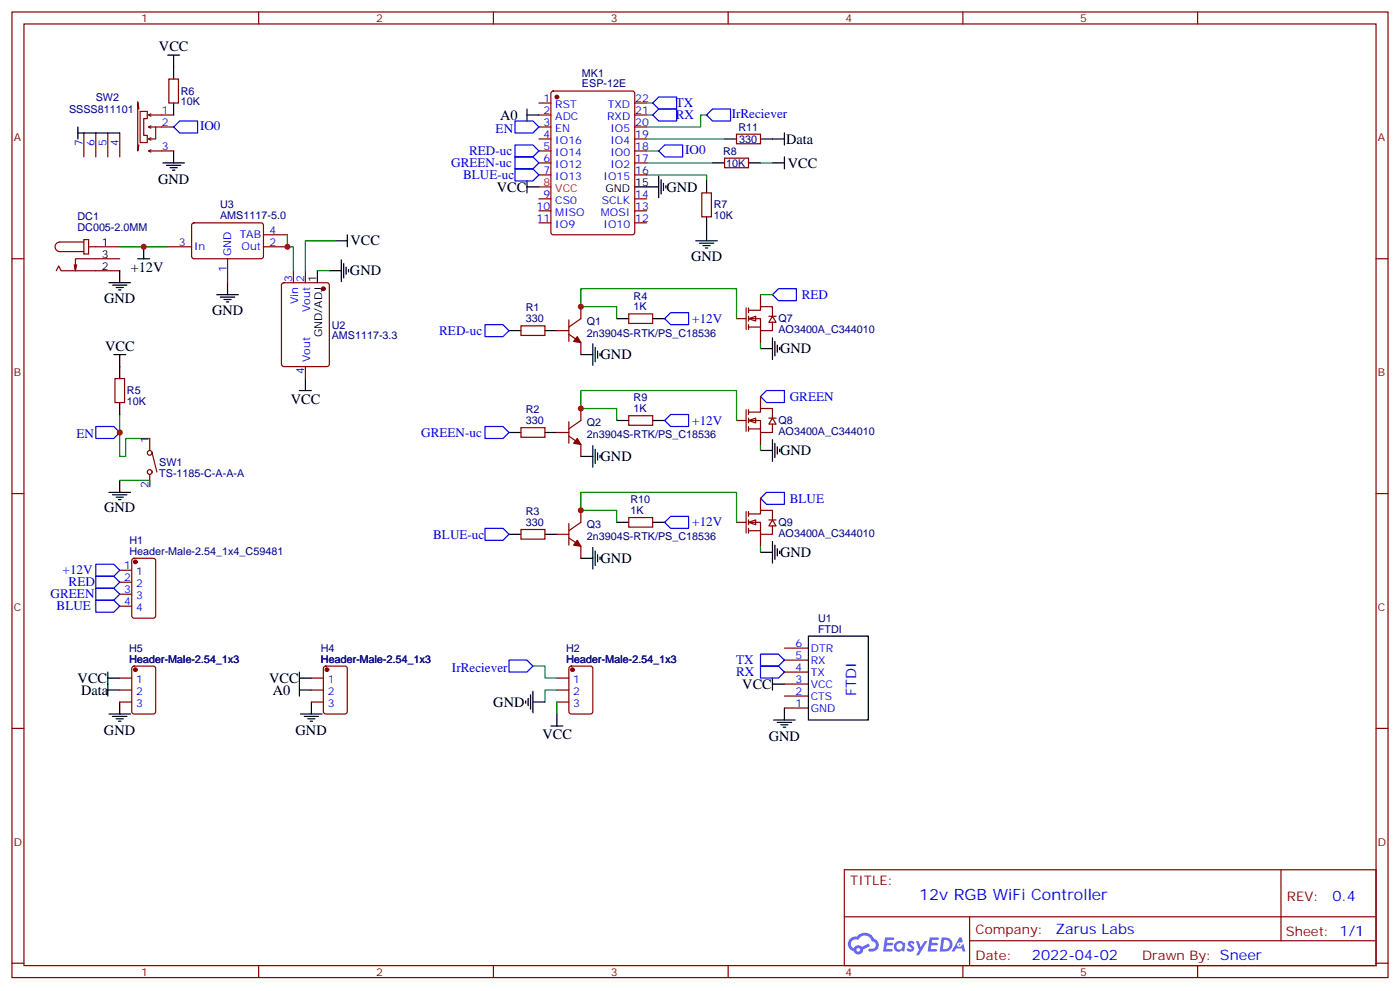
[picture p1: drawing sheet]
<svg xmlns="http://www.w3.org/2000/svg" width="412mm" height="292mm" viewBox="0 0 412 292" stroke-linecap="round" stroke-linejoin="round" font-family="sans-serif">
<g fill="none" stroke="#870000" stroke-width=".35">
<path d="M3.5 3.5h405.4v284.4h-405.4zM7.1 7.1h398.2v277.2h-398.2zM76.2 3.5v3.6M145.3 3.5v3.6M214.5 3.5v3.6M283.6 3.5v3.6M352.8 3.5v3.6M3.5 76.2h3.6M405.3 76.2h3.6M3.5 145.3h3.6M405.3 145.3h3.6M3.5 214.5h3.6"/>
<path d="M405.3 214.5h3.6M248.7 256.1h156.6v28.2h-156.6zM377.3 256.1v20.9M248.7 270h156.5M285.6 277h119.6M285.6 270v14.1M3.5 283.6h3.6M76.2 284.3v3.6M145.3 284.3v3.6M214.5 284.3v3.6M283.6 284.3v3.6M352.8 284.3v3.6"/>
<path d="M405.3 283.6h3.6"/>
</g>
<g fill="#5487ff">
<path d="M267.7 277.3a1.22 1.22 0 0 1 1.7 .3l-.4 .5a.47 .47 0 0 0-.3-.4 .47 .47 0 0 0-.5 .2l.1 .3a1.14 1.14 0 0 1 .8 1.7 1.14 1.14 0 0 1-1.9 0l-.2-.2 .5-.5 .7 .4a.29 .29 0 0 0 .3-.3 .29 .29 0 0 0-.2-.3 1.04 1.04 0 0 1-.6-1.7z"/>
<path d="M260.7 276h2.4l.3 .2-.2 .5-1.8 .1-.1 .8h1.5l.3 .4-.3 .4h-1.6l-.2 1.1h1.7l.2 .3-.2 .3-2.6 .1z"/>
<path d="M273.8 276h2.4l.3 .2-.1 .5-1.8 .1-.2 .8h1.6l.3 .4-.4 .4h-1.6l-.1 1.1h1.7l.2 .3-.2 .3-2.6 .1z"/>
<path d="M282.6 276.1h.7l.3 1.2-.6 .3a.69 .69 0 0 0-1 .3 .69 .69 0 0 0 .4 1 .69 .69 0 0 0 .9-.7l.5-.2 .6 2.2h-.8l-.2-.9h-1.8l-.5 .9h-.8z"/>
<path d="M269.8 277.1h.8l.6 1.8 1.1-1.8h.9l-2.6 4.2h-.8l.9-1.5z"/>
<path d="M277.4 276.1l-.6 4.1h1.3a2.11 2.11 0 0 0 2.5-2.1 2.11 2.11 0 0 0-2.5-2zM278.1 276.8a1.39 1.39 0 0 1 1.7 1.4 1.39 1.39 0 0 1-1.8 1.3h-.3z"/>
<path d="M263.7 277.7a1.54 1.54 0 0 0-.1 2.1 1.54 1.54 0 0 0 2.2 .2l.6 .2 .3-2.3-.2-.2-.4-.1a1.49 1.49 0 0 0-2.4 .1zM264 278.7a.94 .94 0 0 1 1.8 0 .94 .94 0 0 1-1.8 0z"/>
<path d="M250.4 276.4a2.18 2.18 0 0 0 1.1 3.7 1.44 1.44 0 0 0 1.6 1 1.44 1.44 0 0 0 1.2-1.5l2-1-.5-.8-1.9 1a1.47 1.47 0 0 0-2.4 .4 1.39 1.39 0 0 1-.7-1.9 1.39 1.39 0 0 1 2-.5 2.12 2.12 0 0 1 2.2-1.3 2.12 2.12 0 0 1 1.9 1.7 1.14 1.14 0 0 1 1.1 1.4 1.14 1.14 0 0 1-1.7 .8 .43 .43 0 0 0-.5 .3 .43 .43 0 0 0 .4 .5 1.98 1.98 0 0 0 2.5-1.2 1.98 1.98 0 0 0-1.2-2.5 3.1 3.1 0 0 0-5.3-.7l-.9 .1zM252.3 279.7a.55 .55 0 0 1 1.1 0 .55 .55 0 0 1-1.1 0z"/>
<circle cx="282.6" cy="278.1" r=".26"/>
</g>
<g fill="none" stroke="#870000" stroke-width=".35">
<path d="M24.7 39.2v7M28.2 39.2v7M31.7 39.2v7M35.3 39.2v7M40.9 32.1l-.3-2.1v14.4l.3-1.7M41.3 32.8h2.1v2.1h-1.1v5h1.1v2.1h-2.1zM44.1 33.9h7.1M44.1 37.4h7.1M44.4 37l-.7 .4 .7 .3M44.4 33.5l-.7 .4 .7 .3M45.9 37.4v3.5h-1.8M49.7 23.3h2.9v7h-2.9z"/>
<path d="M158.7 30.3h3.6M158.7 33.9h3.6M158.7 37.4h3.6M162.5 27l.5-.2h23.3l.6 .4 .1 41.2-.5 .7h-23.5l-.7-.4v-41.2zM187 30.3h3.5M187 33.9h3.5M187 37.4h3.5M44.1 44.4h7.1M44.4 40.6l-.7 .3 .7 .4M44.4 44.1l-.7 .3 .7 .4M158.7 40.9h3.6M158.7 44.4h3.6"/>
<path d="M158.7 48h3.6M158.7 51.5h3.6M158.7 58.6h3.6M187 40.9h3.5M187 44.4h3.5M187 48h3.5M187 51.5h3.5M187 58.6h3.5M206.7 56.8h2.8v7.1h-2.8zM213.4 46.6h7.1v2.8h-7.1zM16.6 79.7l.7-1.4 .7 1.4h17.3M22.6 78l-.4 1.7"/>
<path d="M24.7 70.6h1.4v4.2h-1.4zM24.7 71.3h-7.1a1.41 1.41 0 0 0-1.4 1.4 1.41 1.41 0 0 0 1.4 1.4h7.1M26.1 72.7h9.2M35.3 76.2h-13.1v3.5l-.3-1.7M158.7 62.1h3.6M158.7 65.6h3.6M187 62.1h3.5M187 65.6h3.5M33.9 111.5h2.8v7h-2.8zM44.1 129.1v3.5M44.1 139.7v3.5M44.8 133.3l1.4 5.7"/>
<path d="M35.3 167.9h3.5M35.3 171.4h3.5M35.3 175h3.5M35.3 178.5h3.5M39 164.6l.5-.2h5.7l.6 .4 .1 16.5-.5 .7h-5.9l-.6-.4-.1-16.5zM231.1 197.9h7M231.1 194.4h7M231.1 190.9h7M231.1 208.5h7M231.1 205h7M231.1 201.4h7"/>
<circle cx="44.1" cy="139" r=".71"/>
<circle cx="44.1" cy="133.3" r=".71"/>
</g>
<g fill="#870000" stroke="#870000" stroke-width=".35">
<circle cx="164" cy="28.6" r=".53"/>
<circle cx="39.9" cy="165.5" r=".53"/>
</g>
<path d="M158.7 55h3.6" fill="none" stroke="#f00" stroke-width=".35"/>
<g fill="none" stroke="#000" stroke-width=".35">
<path d="M49.4 16.2h3.5M51.2 16.2v7.1M22.9 39.2h12.4M22.9 37.4v3.5M51.2 30.3v3.6M48 48h6.3M49 48.7h4.3M50.1 49.4h2.1M50.8 50.1h.7M51.2 44.4v3.6M155.2 55h3.5M155.2 53.3v3.5"/>
<path d="M187 55h7M194 51.9v6.3M194.7 52.9v4.2M195.4 54v2.1M196.1 54.7v.7M208.1 53.3v3.5M209.9 48h3.5M220.5 48h3.5M227.5 48h3.6M231.1 46.2v3.5M35.3 79.7v3.6M40.6 76.2h3.5"/>
<path d="M42.3 72.7v3.5M98.8 70.9h3.5M102.3 69.1v3.6M205 70.9h6.3M206 71.6h4.3M207.1 72.3h2.1M207.8 73h.7M208.1 63.9v7M32.1 83.3h6.4M33.2 84h4.2M34.2 84.7h2.1M34.9 85.4h.7"/>
<path d="M63.9 86.8h6.3M64.9 87.5h4.2M66 88.2h2.1M66.7 88.9h.7M67 83.3v3.5M227.5 99.5v6.3M33.5 104.4h3.5M35.3 104.4v7.1M35.3 118.5v3.6M88.2 115h3.5M90 111.5v3.5M224 102.7h3.5"/>
<path d="M228.2 100.5v4.3M229 101.6v2.1M229.7 102.3v.7M224 132.6h3.5M227.5 129.5v6.3M228.2 130.5v4.3M229 131.6v2.1M229.7 132.3v.7M32.1 145h6.4M33.2 145.7h4.2M34.2 146.4h2.1M34.9 147.1h.7"/>
<path d="M35.3 141.5v3.5M227.5 159.5v6.3M224 162.6h3.5M228.2 160.5v4.2M229 161.6v2.1M229.7 162.3v.7M227.5 199.7v3.5M238.1 187.3h17.7v24.7h-17.7zM227.5 201.4h3.6M227.9 212h6.3M229 212.7h4.2M230 213.4h2.1"/>
<path d="M230.7 214.1h.7M231.1 208.5v3.5"/>
</g>
<path d="M190.5 33.9h1.8M190.5 30.3h1.8M190.5 51.5h17.6v1.8M190.5 48h19.4M35.3 72.7h14.1M224 100.9v1.8M35.3 122.1v12.3h1.7v-5.3h7.1M224 130.9v1.7M35.3 141.5h8.8v1.7" fill="none" stroke="#008700" stroke-width=".35"/>
<g fill="none" stroke="#00f" stroke-width=".35">
<path d="M51.2 37.4l1.7-1.8h5.3v3.6h-5.3zM151.7 35.6h5.3l1.7 1.8-1.7 1.8h-5.3zM192.3 33.9l1.7-1.8h5.3v3.5h-5.3zM192.3 30.3l1.7-1.7h5.3v3.5h-5.3zM151.7 42.7h5.3l1.7 1.7-1.7 1.8h-5.3zM151.7 46.2h5.3l1.7 1.8-1.7 1.7h-5.3zM151.7 49.7h5.3l1.7 1.8-1.7 1.8h-5.3zM194 44.4l1.8-1.7h5.3v3.5h-5.3zM227.5 86.8l1.8-1.8h5.3v3.5h-5.3zM224 116.8l1.8-1.8h5.3v3.5h-5.3zM28.2 125.6h5.3l1.8 1.8-1.8 1.7h-5.3zM224 146.8l1.8-1.8h5.3v3.5h-5.3z"/>
<path d="M28.2 166.2h5.3l1.8 1.7-1.8 1.8h-5.3zM28.2 169.7h5.3l1.8 1.7-1.8 1.8h-5.3zM28.2 173.2h5.3l1.8 1.8-1.8 1.7h-5.3zM28.2 176.7h5.3l1.8 1.8-1.8 1.8h-5.3zM224 192.6h5.3l1.8 1.8-1.8 1.7h-5.3zM224 196.1h5.3l1.8 1.8-1.8 1.8h-5.3z"/>
</g>
<path d="M220.5 93.8l2.1-.7v1.4z" fill="#fff" stroke="#870000" stroke-width=".35"/>
<path d="M217 93.8h2.8M219.8 90.7v6.3M220.5 91.4h3.5v-1.1h3.5v2.8M220.5 93.8h3.5v3.6h3.5v-2.5M220.5 96.3h3.5M220.5 90.7v1.4M220.5 93.1v1.4M220.5 95.6v1.4M224 86.8v3.5M224 97.4v3.5M226.5 93.1h2.1M227.5 93.1l1.1 1.8h-2.1z" fill="none" stroke="#870000" stroke-width=".35"/>
<path d="M220.5 123.8l2.1-.7v1.4z" fill="#fff" stroke="#870000" stroke-width=".35"/>
<path d="M224 116.8v3.5M217 123.8h2.8M219.8 120.6v6.4M220.5 121.4h3.5v-1.1h3.5v2.8M220.5 123.8h3.5v3.6h3.5v-2.5M220.5 126.3h3.5M220.5 120.6v1.5M220.5 123.1v1.4M220.5 125.6v1.4M224 127.4v3.5M226.5 123.1h2.1M227.5 123.1l1.1 1.8h-2.1z" fill="none" stroke="#870000" stroke-width=".35"/>
<path d="M220.5 153.8l2.1-.7v1.4z" fill="#fff" stroke="#870000" stroke-width=".35"/>
<g fill="none" stroke="#870000" stroke-width=".35">
<path d="M217 39.5h7v2.8h-7zM49.4 72.7h7M56.7 65.8l.4-.2 20.1 .1 .4 .6-.1 9.5-.6 .4-20-.1-.5-.6v-9.2zM67 76.2v7.1M77.6 72.7h7.1M77.6 69.1h7.1M86.4 79.7v3.6M90 79.7v3.6M83.1 83.5l.5-.2h12.7l.7 .4v23.5l-.4 .7h-13l-.6-.4-.1-23.5zM153.5 96h7v2.8h-7zM164 97.4h3.6M167.6 98.4l3.5 2.5v3.5"/>
<path d="M167.6 94.2v6.3M171.1 90.3v3.5l-3.5 2.5M185.2 92.4h7.1v2.8h-7.1zM90 107.9v3.6M153.5 125.9h7v2.9h-7zM164 127.4h3.6M167.6 128.4l3.5 2.5v3.5M167.6 124.2v6.3M171.1 120.3v3.5l-3.5 2.5M185.2 122.4h7.1v2.8h-7.1zM153.5 155.9h7v2.8h-7zM164 157.3h3.6"/>
<path d="M167.6 158.4l3.5 2.5v3.5M167.6 154.2v6.3M171.1 150.3v3.5l-3.5 2.5M185.2 152.4h7.1v2.8h-7.1zM217 153.8h2.8M219.8 150.6v6.4M220.5 151.3h3.5v-1h3.5v2.8M220.5 153.8h3.5v3.5h3.5v-2.4M220.5 156.3h3.5M220.5 150.6v1.4M220.5 153.1v1.4M220.5 155.6v1.4"/>
<path d="M224 146.8v3.5M224 157.3v3.6M226.5 153.1h2.1M227.5 153.1l1.1 1.8h-2.1zM35.3 199.7h3.5M39 196.4l.5-.3h5.7l.6 .5 .1 13-.5 .6-5.9 .1-.6-.5-.1-13zM91.7 199.7h3.5M95.5 196.4l.5-.3h5.6l.7 .5v13l-.5 .6-5.8 .1-.7-.5-.1-13zM164 199.7h3.6M167.8 196.4l.5-.3h5.6l.7 .5v13l-.4 .6-5.9 .1-.7-.5v-13zM35.3 203.2h3.5M35.3 206.7h3.5"/>
<path d="M91.7 203.2h3.5M91.7 206.7h3.5M164 203.2h3.6M164 206.7h3.6"/>
</g>
<g fill="none" stroke="#000" stroke-width=".35">
<path d="M155.2 33.9h3.5M155.2 32.1v3.5M231.1 39.2v3.5M213.4 40.9h3.6M224 40.9h7.1M93.5 79.7v3.6M97 79.7h3.5M100.5 76.6v6.3M101.2 77.6v4.2M102 78.7v2.1M102.7 79.4v.7M149.9 97.4h3.6"/>
<path d="M160.5 97.4h3.5M181.7 93.8h3.5M192.3 93.8h3.5M171.1 104.4h3.5M174.6 101.2v6.4M175.3 102.3v4.2M176 103.4v2.1M176.7 104.1v.7M149.9 127.4h3.6M160.5 127.4h3.5M171.1 134.4h3.5M174.6 131.2v6.4"/>
<path d="M175.3 132.3v4.2M176 133.3v2.2M176.7 134.1v.7M181.7 123.8h3.5M192.3 123.8h3.5M149.9 157.3h3.6M160.5 157.3h3.5M181.7 153.8h3.5M192.3 153.8h3.5M171.1 164.4h3.5M174.6 161.2v6.4M175.3 162.3v4.2"/>
<path d="M176 163.3v2.2M176.7 164v.7M31.7 199.7h3.6M31.7 197.9v7.1M88.2 199.7h3.5M88.2 197.9v7.1M31.7 203.2h3.6M32.1 210.3h6.4M33.2 211h4.2M34.2 211.7h2.1M34.9 212.4h.7M35.3 206.7v3.6"/>
<path d="M88.2 203.2h3.5M88.5 210.3h6.4M89.6 211h4.2M90.7 211.7h2.1M91.4 212.4h.7M91.7 206.7v3.6M154.9 206.4v.7M155.6 205.7v2.1M156.3 204.6v4.2M157 206.7h3.5M157 203.6v6.3M162.3 213.8h3.5"/>
<path d="M164 210.3v3.5"/>
</g>
<path d="M208.1 33.9l1.8-1.8h5.3v3.5h-5.3zM142.9 95.6h5.3l1.7 1.8-1.7 1.7h-5.3zM195.8 93.8l1.8-1.7h5.2v3.5h-5.2zM142.9 125.6h5.3l1.7 1.8-1.7 1.7h-5.3zM197.6 122.1h5.2v3.5h-5.2l-1.8-1.8zM142.9 155.6h5.3l1.7 1.7-1.7 1.8h-5.3zM195.8 153.8l1.8-1.8h5.2v3.6h-5.2zM149.9 194.4h5.3l1.8 1.7-1.8 1.8h-5.3z" fill="none" stroke="#00f" stroke-width=".35"/>
<g fill="none" stroke="#008700" stroke-width=".35">
<path d="M208.1 33.9h-1.7v3.5h-15.9M190.5 40.9h22.9M190.5 44.4h3.5M224 48h3.5M84.7 69.1v3.6h1.7v7M93.5 79.7h3.5M98.8 70.9h-8.8v8.8M181.7 93.8v-3.5h-10.6v-5.3h45.9v8.8M224 86.8h3.5M181.7 123.8v-3.5h-10.6v-5.3h45.9v8.8M181.7 153.8v-3.5h-10.6v-5.3h45.9v8.8M224 160.9v1.7"/>
<path d="M157 196.1h3.5v3.6h3.5M164 203.2h-3.5v3.5M164 206.7v3.6"/>
</g>
<g fill="#870000" stroke="#870000" stroke-width=".35">
<path d="M170 99.1l1.1 1.8-2.1-.4z"/>
<path d="M170 129.1l1.1 1.8-2.1-.4z"/>
<path d="M170 159.1l1.1 1.8-2.1-.4z"/>
<circle cx="96.3" cy="197.2" r=".53"/>
<circle cx="39.9" cy="197.2" r=".53"/>
<circle cx="95.2" cy="85" r=".53"/>
<circle cx="168.6" cy="197.2" r=".53"/>
</g>
<g fill="#c00">
<circle cx="35.3" cy="127.4" r=".88"/>
<circle cx="84.7" cy="72.7" r=".88"/>
<circle cx="42.3" cy="72.7" r=".88"/>
<circle cx="171.1" cy="90.3" r=".88"/>
<circle cx="171.1" cy="120.3" r=".88"/>
<circle cx="171.1" cy="150.3" r=".88"/>
</g>
<text font-size="4.6" fill="#00f" x="270.8" y="265.1">12v RGB WiFi Controller</text>
<g font-size="4.2">
<text x="46.8" y="15">VCC</text>
<text x="147.4" y="35.3">A0</text>
<text x="231.6" y="42.3">Data</text>
<text x="232.1" y="49.4">VCC</text>
<text x="46.6" y="54">GND</text>
<text x="146.3" y="56.4">VCC</text>
<text x="196.3" y="56.4">GND</text>
<text x="103.3" y="72.3">VCC</text>
<text x="203.6" y="77">GND</text>
<text x="38.5" y="80.1">+12V</text>
<text x="103.1" y="81.1">GND</text>
<text x="30.7" y="89.3">GND</text>
<text x="62.5" y="92.9">GND</text>
<text x="31" y="103.2">VCC</text>
<text x="176.9" y="105.8">GND</text>
<text x="229.8" y="104.1">GND</text>
<text x="85.6" y="119">VCC</text>
<text x="176.9" y="135.8">GND</text>
<text x="229.8" y="134">GND</text>
<text x="30.7" y="150.6">GND</text>
<text x="176.9" y="165.8">GND</text>
<text x="229.8" y="164">GND</text>
<text x="22.9" y="201.1">VCC</text>
<text x="79.3" y="201.1">VCC</text>
<text x="218.7" y="202.8">VCC</text>
<text x="23.9" y="204.6">Data</text>
<text x="80.3" y="204.6">A0</text>
<text x="145.3" y="208.1">GND</text>
<text x="30.6" y="216.4">GND</text>
<text x="87.1" y="216.4">GND</text>
<text x="159.8" y="217.7">VCC</text>
<text x="226.4" y="218.2">GND</text>
</g>
<g font-size="4.2" fill="#00f">
<text x="252.2" y="205" transform="rotate(-90 252.2 205)">FTDI</text>
<text x="392.5" y="265.4">0.4</text>
<text x="310.9" y="274.9">Zarus Labs</text>
<text x="304" y="282.7">2022-04-02</text>
</g>
<g font-size="3.9" fill="#00f">
<text x="199.1" y="31.6">TX</text>
<text x="199.1" y="35.2">RX</text>
<text x="215.5" y="34.7">IrReciever</text>
<text x="58.9" y="38.2">IO0</text>
<text x="146" y="39.2">EN</text>
<text x="138.2" y="45.7">RED-uc</text>
<text x="201.8" y="45.2">IO0</text>
<text x="132.9" y="49.2">GREEN-uc</text>
<text x="136.4" y="52.8">BLUE-uc</text>
<text x="236.2" y="88">RED</text>
<text x="203.9" y="95.1">+12V</text>
<text x="129.4" y="98.6">RED-uc</text>
<text x="232.7" y="118">GREEN</text>
<text x="203.9" y="125.1">+12V</text>
<text x="22.5" y="129.1">EN</text>
<text x="124.1" y="128.6">GREEN-uc</text>
<text x="232.7" y="148">BLUE</text>
<text x="203.9" y="155">+12V</text>
<text x="127.6" y="158.6">BLUE-uc</text>
<text x="18.4" y="169.2">+12V</text>
<text x="20.2" y="172.7">RED</text>
<text x="14.9" y="176.2">GREEN</text>
<text x="16.7" y="179.7">BLUE</text>
<text x="133.1" y="197.9">IrReciever</text>
<text x="216.8" y="195.6">TX</text>
<text x="216.8" y="199.1">RX</text>
</g>
<g font-size="3.9" fill="#800">
<text x="250.5" y="260.7">TITLE:</text>
<text x="379.1" y="265.4">REV:</text>
<text x="287.4" y="274.9">Company:</text>
<text x="378.7" y="275.5">Sheet: 1/1</text>
<text x="287.4" y="282.6">Date:</text>
<text x="336.4" y="282.7">Drawn By: Sneer</text>
</g>
<g font-size="3.2" fill="#800">
<text x="41.6" y="6.5">1</text>
<text x="110.8" y="6.5">2</text>
<text x="179.9" y="6.5">3</text>
<text x="249.1" y="6.5">4</text>
<text x="318.2" y="6.5">5</text>
<text x="4.1" y="41.6">A</text>
<text x="405.9" y="41.6">A</text>
<text x="4.1" y="110.8">B</text>
<text x="405.9" y="110.8">B</text>
<text x="4.1" y="179.9">C</text>
<text x="405.9" y="179.9">C</text>
<text x="4.1" y="249.1">D</text>
<text x="405.9" y="249.1">D</text>
<text x="41.6" y="287.3">1</text>
<text x="110.8" y="287.3">2</text>
<text x="179.9" y="287.3">3</text>
<text x="249.1" y="287.3">4</text>
<text x="318.2" y="287.3">5</text>
</g>
<g font-size="3.2" fill="#000080">
<text x="171.4" y="22.5">MK1</text>
<text x="28.2" y="29.7">SW2</text>
<text x="53.3" y="27.9">R6</text>
<text x="171.4" y="25.7">ESP-12E</text>
<text x="20.4" y="33.2">SSSS811101</text>
<text x="53.3" y="31">10K</text>
<text x="217.5" y="38.5">R11</text>
<text x="213" y="45.6">R8</text>
<text x="217.8" y="42.1">330</text>
<text x="213.9" y="49.1">10K</text>
<text x="22.8" y="64.9">DC1</text>
<text x="64.8" y="64.6">AMS1117-5.0</text>
<text x="64.8" y="61.3">U3</text>
<text x="210.3" y="64.6">10K</text>
<text x="210.3" y="61.4">R7</text>
<text x="22.8" y="68.1">DC005-2.0MM</text>
<text x="186.6" y="88.2">R4</text>
<text x="154.9" y="94.9">330</text>
<text x="154.9" y="91.7">R1</text>
<text x="172.9" y="95.6">Q1</text>
<text x="186.6" y="91.4">1K</text>
<text x="229.3" y="94.9">Q7</text>
<text x="97.7" y="100">AMS1117-3.3</text>
<text x="97.7" y="96.7">U2</text>
<text x="172.9" y="99.1">2n3904S-RTK/PS_C18536</text>
<text x="229.3" y="98.1">AO3400A_C344010</text>
<text x="37.4" y="119.2">10K</text>
<text x="37.4" y="116.1">R5</text>
<text x="186.6" y="118.2">R9</text>
<text x="154.9" y="124.9">330</text>
<text x="154.9" y="121.7">R2</text>
<text x="172.9" y="125.6">Q2</text>
<text x="186.6" y="121.4">1K</text>
<text x="229.3" y="124.9">Q8</text>
<text x="172.9" y="129.1">2n3904S-RTK/PS_C18536</text>
<text x="229.3" y="128.1">AO3400A_C344010</text>
<text x="46.9" y="137.2">SW1</text>
<text x="46.9" y="140.4">TS-1185-C-A-A-A</text>
<text x="185.7" y="148.2">R10</text>
<text x="154.9" y="154.9">330</text>
<text x="154.9" y="151.7">R3</text>
<text x="172.9" y="155.6">Q3</text>
<text x="185.7" y="151.3">1K</text>
<text x="229.3" y="154.9">Q9</text>
<text x="38.1" y="160.2">H1</text>
<text x="172.9" y="159.1">2n3904S-RTK/PS_C18536</text>
<text x="229.3" y="158">AO3400A_C344010</text>
<text x="38.1" y="163.3">Header-Male-2.54_1x4_C59481</text>
<text x="241" y="183.1">U1</text>
<text x="38" y="191.9">H5</text>
<text x="94.5" y="191.9">H4</text>
<text x="166.8" y="191.9">H2</text>
<text x="241" y="186.3">FTDI</text>
<text x="38" y="195.1">Header-Male-2.54_1x3</text>
<text x="94.5" y="195.1">Header-Male-2.54_1x3</text>
<text x="166.8" y="195.1">Header-Male-2.54_1x3</text>
</g>
<g font-size="3.2" fill="#00f">
<text x="160.1" y="30">1</text>
<text x="187.1" y="30">22</text>
<text x="47.6" y="33.5">1</text>
<text x="160.1" y="33.5">2</text>
<text x="163.6" y="31.8">RST</text>
<text x="163.6" y="35.3">ADC</text>
<text x="178.8" y="35.3">RXD</text>
<text x="179.1" y="31.8">TXD</text>
<text x="187.1" y="33.5">21</text>
<text x="47.6" y="37">2</text>
<text x="160.1" y="37">3</text>
<text x="160.1" y="40.6">4</text>
<text x="163.6" y="38.8">EN</text>
<text x="179.8" y="38.8">IO5</text>
<text x="187.1" y="40.6">19</text>
<text x="187.1" y="37">20</text>
<text x="24.3" y="42.9" transform="rotate(-90 24.3 42.9)">7</text>
<text x="27.9" y="42.9" transform="rotate(-90 27.9 42.9)">6</text>
<text x="31.4" y="42.9" transform="rotate(-90 31.4 42.9)">5</text>
<text x="34.9" y="42.9" transform="rotate(-90 34.9 42.9)">4</text>
<text x="47.6" y="44.1">3</text>
<text x="160.1" y="44.1">5</text>
<text x="160.1" y="47.6">6</text>
<text x="163.6" y="42.3">IO16</text>
<text x="163.6" y="45.9">IO14</text>
<text x="179.8" y="45.9">IO0</text>
<text x="179.8" y="42.3">IO4</text>
<text x="187.1" y="47.6">17</text>
<text x="187.1" y="44.1">18</text>
<text x="160.1" y="51.2">7</text>
<text x="163.6" y="49.4">IO12</text>
<text x="163.6" y="52.9">IO13</text>
<text x="177.8" y="52.9">IO15</text>
<text x="179.8" y="49.4">IO2</text>
<text x="187.1" y="51.2">16</text>
<text x="160.1" y="58.2">9</text>
<text x="163.6" y="60">CS0</text>
<text x="177.3" y="60">SCLK</text>
<text x="187.1" y="58.2">14</text>
<text x="158.1" y="61.7">10</text>
<text x="158.1" y="65.3">11</text>
<text x="163.6" y="63.5">MISO</text>
<text x="177" y="63.5">MOSI</text>
<text x="187.1" y="65.3">12</text>
<text x="187.1" y="61.7">13</text>
<text x="70.6" y="70.2">TAB</text>
<text x="79.4" y="68.8">4</text>
<text x="163.6" y="67">IO9</text>
<text x="177.8" y="67">IO10</text>
<text x="52.7" y="72.3">3</text>
<text x="57.1" y="73.7">In</text>
<text x="68.1" y="75.5" transform="rotate(-90 68.1 75.5)">GND</text>
<text x="71.1" y="73.7">Out</text>
<text x="79.4" y="72.3">2</text>
<text x="66.7" y="80" transform="rotate(-90 66.7 80)">1</text>
<text x="86.1" y="83.1" transform="rotate(-90 86.1 83.1)">3</text>
<text x="89.6" y="83.1" transform="rotate(-90 89.6 83.1)">2</text>
<text x="87.8" y="89.6" transform="rotate(-90 87.8 89.6)">Vin</text>
<text x="91.4" y="91.9" transform="rotate(-90 91.4 91.9)">Vout</text>
<text x="91.4" y="106.6" transform="rotate(-90 91.4 106.6)">Vout</text>
<text x="89.6" y="110.1" transform="rotate(-90 89.6 110.1)">4</text>
<text x="43.7" y="130.5" transform="rotate(-90 43.7 130.5)">1</text>
<text x="43.7" y="143.8" transform="rotate(-90 43.7 143.8)">2</text>
<text x="36.6" y="167.6">1</text>
<text x="36.6" y="171.1">2</text>
<text x="40.1" y="169.3">1</text>
<text x="40.1" y="172.9">2</text>
<text x="36.6" y="174.6">3</text>
<text x="36.6" y="178.2">4</text>
<text x="40.1" y="176.4">3</text>
<text x="40.1" y="179.9">4</text>
<text x="234.3" y="190.5">6</text>
<text x="238.8" y="191.9">DTR</text>
<text x="234.3" y="197.6">4</text>
<text x="234.3" y="194">5</text>
<text x="238.8" y="195.4">RX</text>
<text x="40.1" y="201.1">1</text>
<text x="96.6" y="201.1">1</text>
<text x="168.9" y="201.1">1</text>
<text x="234.3" y="201.1">3</text>
<text x="238.8" y="202.5">VCC</text>
<text x="238.8" y="199">TX</text>
<text x="40.1" y="204.6">2</text>
<text x="40.1" y="208.1">3</text>
<text x="96.6" y="204.6">2</text>
<text x="96.6" y="208.1">3</text>
<text x="168.9" y="204.6">2</text>
<text x="168.9" y="208.1">3</text>
<text x="234.3" y="208.1">1</text>
<text x="234.3" y="204.6">2</text>
<text x="238.8" y="209.6">GND</text>
<text x="238.8" y="206">CTS</text>
</g>
<g font-size="3.2" fill="#f00">
<text x="160.1" y="54.7">8</text>
<text x="163.6" y="56.4">VCC</text>
</g>
<g font-size="3.2">
<text x="178.4" y="56.4">GND</text>
<text x="187.1" y="54.7">15</text>
<text x="30" y="75.8">3</text>
<text x="30" y="72.3">1</text>
<text x="30" y="79.4">2</text>
<text x="93.1" y="83.1" transform="rotate(-90 93.1 83.1)">1</text>
<text x="94.9" y="99.3" transform="rotate(-90 94.9 99.3)">GND/ADJ</text>
</g>
</svg>
